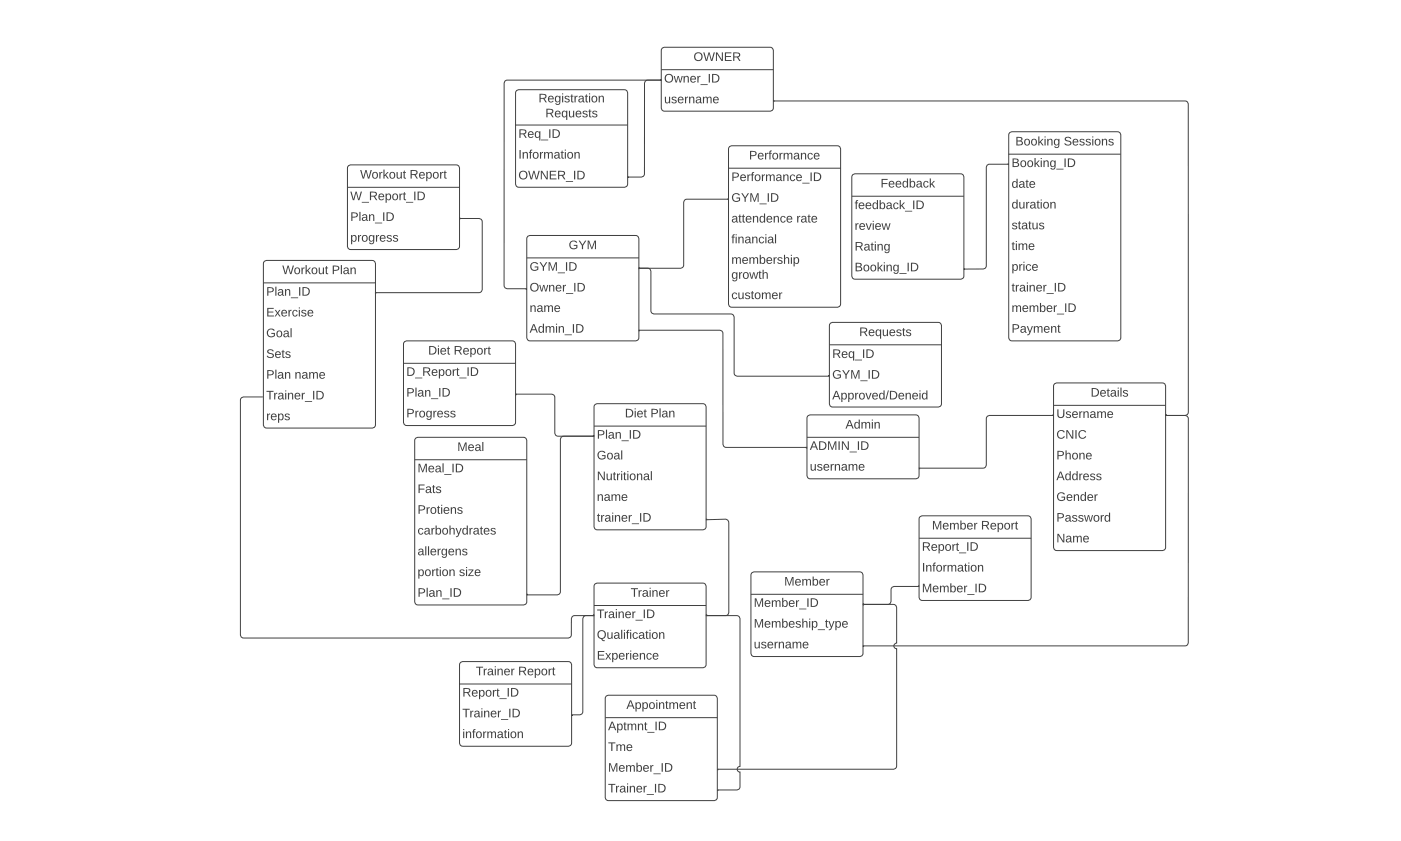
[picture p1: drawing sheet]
<svg xmlns="http://www.w3.org/2000/svg" width="397mm" height="238mm" viewBox="0 0 397 238" stroke-linecap="round" stroke-linejoin="round" font-family="sans-serif">
<path d="M187.3 19.7h31.8M187.7 13.6l.6-.2h29.8a.92 .92 0 0 1 1 .9v16.2a.92 .92 0 0 1-1 1h-29.8a.92 .92 0 0 1-1-1v-16.2z" fill="none" stroke="#3a414a" stroke-width=".28"/>
<path d="M286.1 37.5l.6-.2h29.8a.92 .92 0 0 1 1 1v57.3a.92 .92 0 0 1-1 .9h-29.8a.92 .92 0 0 1-.9-.9v-57.3z" fill="#fff"/>
<path d="M286.1 37.5l.6-.2h29.8a.92 .92 0 0 1 1 1v57.3a.92 .92 0 0 1-1 .9h-29.8a.92 .92 0 0 1-.9-.9v-57.3zM285.8 43.7h31.7" fill="none" stroke="#3a414a" stroke-width=".28"/>
<path d="M206.7 41.5l.6-.2h29.9a.92 .92 0 0 1 .9 .9v43.8a.92 .92 0 0 1-.9 1h-29.9a.92 .92 0 0 1-.9-1v-43.8z" fill="#fff"/>
<path d="M206.4 47.6h31.7M206.7 41.5l.6-.2h29.9a.92 .92 0 0 1 .9 .9v43.8a.92 .92 0 0 1-.9 1h-29.9a.92 .92 0 0 1-.9-1v-43.8z" fill="none" stroke="#3a414a" stroke-width=".28"/>
<path d="M149.6 66.9l.6-.2h29.8a.92 .92 0 0 1 1 .9v28a.92 .92 0 0 1-1 .9h-29.8a.92 .92 0 0 1-1-.9v-28z" fill="#fff"/>
<path d="M149.2 73h31.8M149.6 66.9l.6-.2h29.8a.92 .92 0 0 1 1 .9v28a.92 .92 0 0 1-1 .9h-29.8a.92 .92 0 0 1-1-.9v-28z" fill="none" stroke="#3a414a" stroke-width=".28"/>
<path d="M228.9 117.7l.7-.2h29.8a.92 .92 0 0 1 .9 .9v16.2a.92 .92 0 0 1-.9 1h-29.8a.92 .92 0 0 1-1-1v-16.2z" fill="#fff"/>
<path d="M228.9 117.7l.7-.2h29.8a.92 .92 0 0 1 .9 .9v16.2a.92 .92 0 0 1-.9 1h-29.8a.92 .92 0 0 1-1-1v-16.2zM228.6 123.8h31.7" fill="none" stroke="#3a414a" stroke-width=".28"/>
<path d="M241.6 49.4l.7-.2h29.8a.92 .92 0 0 1 .9 1v27.9a.92 .92 0 0 1-.9 1h-29.8a.92 .92 0 0 1-1-1v-27.9z" fill="#fff"/>
<path d="M241.3 55.6h31.7M241.6 49.4l.7-.2h29.8a.92 .92 0 0 1 .9 1v27.9a.92 .92 0 0 1-.9 1h-29.8a.92 .92 0 0 1-1-1v-27.9z" fill="none" stroke="#3a414a" stroke-width=".28"/>
<path d="M298.8 108.6l.6-.2h29.8a.92 .92 0 0 1 1 1v45.5a.92 .92 0 0 1-1 1h-29.8a.92 .92 0 0 1-1-1v-45.5z" fill="#fff"/>
<path d="M298.4 114.8h31.8M298.8 108.6l.6-.2h29.8a.92 .92 0 0 1 1 1v45.5a.92 .92 0 0 1-1 1h-29.8a.92 .92 0 0 1-1-1v-45.5z" fill="none" stroke="#3a414a" stroke-width=".28"/>
<path d="M213.1 162.1l.6-.2h29.8a.92 .92 0 0 1 1 1v22a.92 .92 0 0 1-1 1h-29.8a.92 .92 0 0 1-1-1v-22z" fill="#fff"/>
<path d="M212.7 168.3h31.8M213.1 162.1l.6-.2h29.8a.92 .92 0 0 1 1 1v22a.92 .92 0 0 1-1 1h-29.8a.92 .92 0 0 1-1-1v-22z" fill="none" stroke="#3a414a" stroke-width=".28"/>
<path d="M117.8 124l.6-.2h29.9a.92 .92 0 0 1 .9 1v45.5a.92 .92 0 0 1-.9 1h-29.9a.92 .92 0 0 1-.9-1v-45.5z" fill="#fff"/>
<path d="M117.5 130.2h31.7M117.8 124l.6-.2h29.9a.92 .92 0 0 1 .9 1v45.5a.92 .92 0 0 1-.9 1h-29.9a.92 .92 0 0 1-.9-1v-45.5z" fill="none" stroke="#3a414a" stroke-width=".28"/>
<path d="M168.6 114.5l.6-.2h29.9a.92 .92 0 0 1 .9 1v33.8a.92 .92 0 0 1-.9 .9h-29.9a.92 .92 0 0 1-.9-.9v-33.8z" fill="#fff"/>
<path d="M168.6 114.5l.6-.2h29.9a.92 .92 0 0 1 .9 1v33.8a.92 .92 0 0 1-.9 .9h-29.9a.92 .92 0 0 1-.9-.9v-33.8zM168.3 120.6h31.7" fill="none" stroke="#3a414a" stroke-width=".28"/>
<path d="M114.6 96.7l.7-.2h29.8a.92 .92 0 0 1 .9 1v22a.92 .92 0 0 1-.9 1h-29.8a.92 .92 0 0 1-1-1v-22z" fill="#fff"/>
<path d="M114.6 96.7l.7-.2h29.8a.92 .92 0 0 1 .9 1v22a.92 .92 0 0 1-.9 1h-29.8a.92 .92 0 0 1-1-1v-22zM114.3 102.9h31.7" fill="none" stroke="#3a414a" stroke-width=".28"/>
<path d="M168.6 165.3l.6-.2h29.9a.92 .92 0 0 1 .9 1v22a.92 .92 0 0 1-.9 1h-29.9a.92 .92 0 0 1-.9-1v-22z" fill="#fff"/>
<path d="M168.3 171.4h31.7M168.6 165.3l.6-.2h29.9a.92 .92 0 0 1 .9 1v22a.92 .92 0 0 1-.9 1h-29.9a.92 .92 0 0 1-.9-1v-22z" fill="none" stroke="#3a414a" stroke-width=".28"/>
<path d="M171.8 197.1l.6-.3h29.8a.92 .92 0 0 1 1 1v27.9a.92 .92 0 0 1-1 1h-29.8a.92 .92 0 0 1-1-1v-27.9z" fill="#fff"/>
<path d="M171.8 197.1l.6-.3h29.8a.92 .92 0 0 1 1 1v27.9a.92 .92 0 0 1-1 1h-29.8a.92 .92 0 0 1-1-1v-27.9zM171.4 203.2h31.8" fill="none" stroke="#3a414a" stroke-width=".28"/>
<path d="M74.9 73.9l.7-.2h29.8a.92 .92 0 0 1 1 1v45.6a.92 .92 0 0 1-1 .9h-29.8a.92 .92 0 0 1-1-.9v-45.6z" fill="#fff"/>
<path d="M74.9 73.9l.7-.2h29.8a.92 .92 0 0 1 1 1v45.6a.92 .92 0 0 1-1 .9h-29.8a.92 .92 0 0 1-1-.9v-45.6zM74.6 80.1h31.8" fill="none" stroke="#3a414a" stroke-width=".28"/>
<path d="M98.8 46.9l.6-.2h29.8a.92 .92 0 0 1 1 .9v22.1a.92 .92 0 0 1-1 1h-29.8a.92 .92 0 0 1-1-1v-22.1z" fill="#fff"/>
<path d="M98.4 53h31.8M98.8 46.9l.6-.2h29.8a.92 .92 0 0 1 1 .9v22.1a.92 .92 0 0 1-1 1h-29.8a.92 .92 0 0 1-1-1v-22.1z" fill="none" stroke="#3a414a" stroke-width=".28"/>
<path d="M260.7 146.3l.6-.3h29.8a.92 .92 0 0 1 1 1v22.1a.92 .92 0 0 1-1 .9h-29.8a.92 .92 0 0 1-1-.9v-22.1z" fill="#fff"/>
<path d="M260.3 152.4h31.8M260.7 146.3l.6-.3h29.8a.92 .92 0 0 1 1 1v22.1a.92 .92 0 0 1-1 .9h-29.8a.92 .92 0 0 1-1-.9v-22.1z" fill="none" stroke="#3a414a" stroke-width=".28"/>
<path d="M130.5 187.5l.6-.2h29.9a.92 .92 0 0 1 .9 1v22a.92 .92 0 0 1-.9 1h-29.9a.92 .92 0 0 1-.9-1v-22z" fill="#fff"/>
<path d="M130.2 193.7h31.7M130.5 187.5l.6-.2h29.9a.92 .92 0 0 1 .9 1v22a.92 .92 0 0 1-.9 1h-29.9a.92 .92 0 0 1-.9-1v-22z" fill="none" stroke="#3a414a" stroke-width=".28"/>
<path d="M146.4 25.6l.6-.2h29.8a.92 .92 0 0 1 1 1v25.7a.92 .92 0 0 1-1 .9h-29.8a.92 .92 0 0 1-1-.9v-25.7z" fill="#fff"/>
<path d="M146 35.4h31.8M146.4 25.6l.6-.2h29.8a.92 .92 0 0 1 1 1v25.7a.92 .92 0 0 1-1 .9h-29.8a.92 .92 0 0 1-1-.9v-25.7z" fill="none" stroke="#3a414a" stroke-width=".28"/>
<path d="M235.3 91.5l.6-.2h29.8a.92 .92 0 0 1 1 .9v22.1a.92 .92 0 0 1-1 1h-29.8a.92 .92 0 0 1-1-1v-22.1z" fill="#fff"/>
<path d="M234.9 97.6h31.8M235.3 91.5l.6-.2h29.8a.92 .92 0 0 1 1 .9v22.1a.92 .92 0 0 1-1 1h-29.8a.92 .92 0 0 1-1-1v-22.1zM146.2 111.6h10.1a.9 .9 0 0 1 .9 1v10.1a.9 .9 0 0 0 .9 .8h10" fill="none" stroke="#3a414a" stroke-width=".28"/>
<path d="M168.1 123.3l.1 .2z" fill="#3a414a"/>
<path d="M168.1 123.3l.1 .2z" fill="none" stroke="#3a414a" stroke-width=".28"/>
<path d="M146.1 111.6l.1 .2z" fill="#3a414a"/>
<path d="M206.2 56.4h-11.6a.9 .9 0 0 0-.9 .9v17.7a.92 .92 0 0 1-1 1h-11.6M146.1 111.6l.1 .2z" fill="none" stroke="#3a414a" stroke-width=".28"/>
<path d="M181.1 75.9v.1z" fill="#3a414a"/>
<path d="M181.1 75.9v.1zM168.1 174.3h-2a.92 .92 0 0 0-1 1v26.2a.92 .92 0 0 1-1 .9h-2" fill="none" stroke="#3a414a" stroke-width=".28"/>
<path d="M162 202.4l.1 .2z" fill="#3a414a"/>
<path d="M260.2 166.1h-6.9a.9 .9 0 0 0-.9 .9v3.3a.9 .9 0 0 1-.9 .8h-6.9M162 202.4l.1 .2z" fill="none" stroke="#3a414a" stroke-width=".28"/>
<path d="M244.6 171.1v.2z" fill="#3a414a"/>
<path d="M285.6 46.5h-5.2a.9 .9 0 0 0-1 .9v27.8a.91 .91 0 0 1-1 1h-5.2M244.6 171.1v.2z" fill="none" stroke="#3a414a" stroke-width=".28"/>
<path d="M273.1 76.1l.1 .2z" fill="#3a414a"/>
<path d="M187.2 22.7h-43.5a.89 .89 0 0 0-.9 .9v57.2a.93 .93 0 0 0 1 1h5.3M273.1 76.1l.1 .2zM181.1 93.5h22.8a.88 .88 0 0 1 .9 1v31.3a.89 .89 0 0 0 .9 .9h22.7" fill="none" stroke="#3a414a" stroke-width=".28"/>
<path d="M181.1 93.5v.2z" fill="#3a414a"/>
<path d="M181.1 93.5v.2zM74.5 112.4h-5.5a.9 .9 0 0 0-.9 .9v66.5a.9 .9 0 0 0 1 .9l91.9-.1a.88 .88 0 0 0 .8-.9l.1-4.5a.89 .89 0 0 1 .9-.9h5.3M200.2 147.2l5.4-.2a.99 .99 0 0 1 .9 1.1l-.1 25.4a.9 .9 0 0 1-.9 .8h-5.3" fill="none" stroke="#3a414a" stroke-width=".28"/>
<path d="M200.1 174.1l.1 .2z" fill="#3a414a"/>
<path d="M200.1 174.1l.1 .2z" fill="none" stroke="#3a414a" stroke-width=".28"/>
<path d="M200.1 147l.1 .2z" fill="#3a414a"/>
<path d="M168.1 123.5h-8.4a.92 .92 0 0 0-.9 1v43a.92 .92 0 0 1-1 .9h-8.4M200.1 147l.1 .2z" fill="none" stroke="#3a414a" stroke-width=".28"/>
<path d="M168.1 123.3l.1 .2z" fill="#3a414a"/>
<path d="M168.1 123.3l.1 .2z" fill="none" stroke="#3a414a" stroke-width=".28"/>
<path d="M149.3 168.3l.1 .1z" fill="#3a414a"/>
<path d="M219.2 28.6h116.5a.89 .89 0 0 1 .9 .9v87.2a.93 .93 0 0 1-.9 .9h-5.3M149.3 168.3l.1 .1z" fill="none" stroke="#3a414a" stroke-width=".28"/>
<path d="M219.2 28.5v.2z" fill="#3a414a"/>
<path d="M219.2 28.5v.2z" fill="none" stroke="#3a414a" stroke-width=".28"/>
<path d="M330.3 117.5l.1 .1z" fill="#3a414a"/>
<path d="M330.3 117.5l.1 .1zM330.4 117.6h5.4a.92 .92 0 0 1 .8 1v63.4a.89 .89 0 0 1-.9 .9h-91.1" fill="none" stroke="#3a414a" stroke-width=".28"/>
<path d="M244.6 182.9v.1z" fill="#3a414a"/>
<path d="M244.6 182.9v.1z" fill="none" stroke="#3a414a" stroke-width=".28"/>
<path d="M330.3 117.5l.1 .1z" fill="#3a414a"/>
<path d="M298.3 117.6h-18a.9 .9 0 0 0-.9 1v13.1a.9 .9 0 0 1-1 .9h-17.9M330.3 117.5l.1 .1z" fill="none" stroke="#3a414a" stroke-width=".28"/>
<path d="M260.4 132.6l.1 .1z" fill="#3a414a"/>
<path d="M130.3 61.9h5.5a.9 .9 0 0 1 .8 .9v19.2a.9 .9 0 0 1-.9 .9h-29.3M260.4 132.6l.1 .1z" fill="none" stroke="#3a414a" stroke-width=".28"/>
<path d="M106.4 82.9v.1z" fill="#3a414a"/>
<path d="M106.4 82.9v.1z" fill="none" stroke="#3a414a" stroke-width=".28"/>
<path d="M130.3 61.8v.1z" fill="#3a414a"/>
<path d="M130.3 61.8v.1zM244.6 171.1h8.4a.92 .92 0 0 1 1 1v10a.79 .79 0 0 0-.8 .8 .79 .79 0 0 0 .8 .8v33.2a.92 .92 0 0 1-1 .9h-49.6" fill="none" stroke="#3a414a" stroke-width=".28"/>
<path d="M244.6 171v.1z" fill="#3a414a"/>
<path d="M244.6 171v.1z" fill="none" stroke="#3a414a" stroke-width=".28"/>
<path d="M203.3 217.8l.1 .2z" fill="#3a414a"/>
<path d="M200.2 174.3h8.5a.92 .92 0 0 1 .9 1v41.7a.79 .79 0 0 0-.8 .8 .79 .79 0 0 0 .8 .8v4.1a.92 .92 0 0 1-.9 1h-5.3M203.3 217.8l.1 .2z" fill="none" stroke="#3a414a" stroke-width=".28"/>
<path d="M200.1 174.1l.1 .2z" fill="#3a414a"/>
<path d="M200.1 174.1l.1 .2z" fill="none" stroke="#3a414a" stroke-width=".28"/>
<path d="M203.3 223.7l.1 .1z" fill="#3a414a"/>
<path d="M187.2 22.7h-3.7a.89 .89 0 0 0-.9 .9v25.6a.9 .9 0 0 1-1 .9h-3.6M203.3 223.7l.1 .1z" fill="none" stroke="#3a414a" stroke-width=".28"/>
<path d="M177.9 50.1l.1 .1z" fill="#3a414a"/>
<path d="M177.9 50.1l.1 .1zM181.1 75.9h2.3a.92 .92 0 0 1 1 1v11a.92 .92 0 0 0 .9 1h21.7a.92 .92 0 0 1 1 1v15.7a.92 .92 0 0 0 .9 .9h25.9" fill="none" stroke="#3a414a" stroke-width=".28"/>
<path d="M181.1 75.9v.1z" fill="#3a414a"/>
<path d="M181.1 75.9v.1z" fill="none" stroke="#3a414a" stroke-width=".28"/>
<g font-size="3.5" fill="#3a414a">
<text x="196.4" y="17.3">OWNER</text>
<text x="188.1" y="23.4">Owner_ID</text>
<text x="152.5" y="29">Registration</text>
<text x="188.1" y="29.3">username</text>
<text x="154.5" y="33.2">Req</text>
<text x="160.9" y="33.2">uests</text>
<text x="146.8" y="39">Req</text>
<text x="153.3" y="39">_ID</text>
<text x="287.5" y="41.2">Booking Sessions</text>
<text x="146.8" y="44.9">Information</text>
<text x="212.1" y="45.1">Performance</text>
<text x="286.5" y="47.3">Booking_ID</text>
<text x="102" y="50.6">Workout Report</text>
<text x="146.8" y="50.8">OWNER_ID</text>
<text x="207.2" y="51.3">Performance_ID</text>
<text x="249.4" y="53.1">Feed</text>
<text x="257.4" y="53.1">back</text>
<text x="286.5" y="53.2">d</text>
<text x="288.5" y="53.2">ate</text>
<text x="99.2" y="56.7">W_Report_ID</text>
<text x="207.2" y="57.1">GYM</text>
<text x="215.2" y="57.1">_ID</text>
<text x="242.1" y="59.2">feed</text>
<text x="249" y="59.2">back_ID</text>
<text x="286.5" y="59">d</text>
<text x="288.5" y="59">uration</text>
<text x="99.2" y="62.5">Plan_ID</text>
<text x="207.2" y="63">attend</text>
<text x="217" y="63">ence rate</text>
<text x="242.1" y="65.1">review</text>
<text x="286.5" y="64.9">status</text>
<text x="99.2" y="68.4">progress</text>
<text x="161" y="70.5">GYM</text>
<text x="207.2" y="68.9">financial</text>
<text x="242.1" y="70.9">Rating</text>
<text x="286.5" y="70.8">time</text>
<text x="79.9" y="77.6">Workout Plan</text>
<text x="150" y="76.7">GYM</text>
<text x="158" y="76.7">_ID</text>
<text x="207.2" y="74.7">membership</text>
<text x="242.1" y="76.8">Booking_ID</text>
<text x="286.5" y="76.7">price</text>
<text x="75.3" y="83.7">Plan_ID</text>
<text x="150" y="82.5">Owner_ID</text>
<text x="207.2" y="78.9">growth</text>
<text x="286.5" y="82.5">trainer_ID</text>
<text x="75.3" y="89.6">Exercise</text>
<text x="150" y="88.4">name</text>
<text x="207.2" y="84.8">customer</text>
<text x="286.5" y="88.4">member_ID</text>
<text x="75.3" y="95.5">Goal</text>
<text x="150" y="94.3">Admin_ID</text>
<text x="243.4" y="95.2">Req</text>
<text x="249.8" y="95.2">uests</text>
<text x="286.5" y="94.3">Payment</text>
<text x="75.3" y="101.3">Sets</text>
<text x="121.3" y="100.4">Diet Report</text>
<text x="235.7" y="101.3">Req</text>
<text x="242.2" y="101.3">_ID</text>
<text x="75.3" y="107.2">Plan name</text>
<text x="115.1" y="106.5">D_Report_ID</text>
<text x="235.7" y="107.2">GYM</text>
<text x="243.8" y="107.2">_ID</text>
<text x="75.3" y="113.1">Trainer_ID</text>
<text x="115.1" y="112.4">Plan_ID</text>
<text x="235.7" y="113.1">Approved</text>
<text x="250.8" y="113.1">/Deneid</text>
<text x="308.9" y="112.3">Details</text>
<text x="75.3" y="119">reps</text>
<text x="115.1" y="118.3">Progress</text>
<text x="177" y="118.2">Diet Plan</text>
<text x="299.2" y="118.4">Username</text>
<text x="169.1" y="124.3">Plan_ID</text>
<text x="239.4" y="121.3">Ad</text>
<text x="243.7" y="121.3">min</text>
<text x="299.2" y="124.3">CNIC</text>
<text x="129.5" y="127.7">M</text>
<text x="132.5" y="127.7">eal</text>
<text x="169.1" y="130.2">Goal</text>
<text x="229.4" y="127.5">ADMIN_ID</text>
<text x="299.2" y="130.2">Phone</text>
<text x="118.3" y="133.8">Meal_ID</text>
<text x="169.1" y="136">Nutritional</text>
<text x="229.4" y="133.3">username</text>
<text x="299.2" y="136">Address</text>
<text x="118.3" y="139.7">Fats</text>
<text x="169.1" y="141.9">name</text>
<text x="299.2" y="141.9">Gender</text>
<text x="118.3" y="145.6">Protiens</text>
<text x="169.1" y="147.8">trainer_ID</text>
<text x="263.8" y="149.9">M</text>
<text x="266.8" y="149.9">ember Report</text>
<text x="299.2" y="147.8">Password</text>
<text x="118.3" y="151.4">carbohydrates</text>
<text x="299.2" y="153.7">Name</text>
<text x="118.3" y="157.3">allergens</text>
<text x="261.1" y="156">Report_ID</text>
<text x="261.1" y="161.8">Information</text>
<text x="118.3" y="163">portion size</text>
<text x="222.1" y="165.7">M</text>
<text x="225" y="165.7">ember</text>
<text x="261.1" y="167.6">M</text>
<text x="264.1" y="167.6">ember_ID</text>
<text x="118.3" y="168.9">Plan_ID</text>
<text x="178.6" y="168.9">Trainer</text>
<text x="213.5" y="171.8">M</text>
<text x="216.4" y="171.8">ember_ID</text>
<text x="169.1" y="174.9">Trainer_ID</text>
<text x="213.5" y="177.6">M</text>
<text x="216.4" y="177.6">embeship_type</text>
<text x="169.1" y="180.8">Qualification</text>
<text x="213.5" y="183.5">username</text>
<text x="134.8" y="191.1">Trainer Report</text>
<text x="169.1" y="186.7">Experience</text>
<text x="131" y="197.2">Report_ID</text>
<text x="131" y="203">Trainer_ID</text>
<text x="177.3" y="200.7">Appointment</text>
<text x="131" y="208.9">information</text>
<text x="172.2" y="206.7">Aptmnt_ID</text>
<text x="172.2" y="212.6">Tme</text>
<text x="172.2" y="218.4">M</text>
<text x="175.2" y="218.4">ember_ID</text>
<text x="172.2" y="224.3">Trainer_ID</text>
</g>
</svg>
